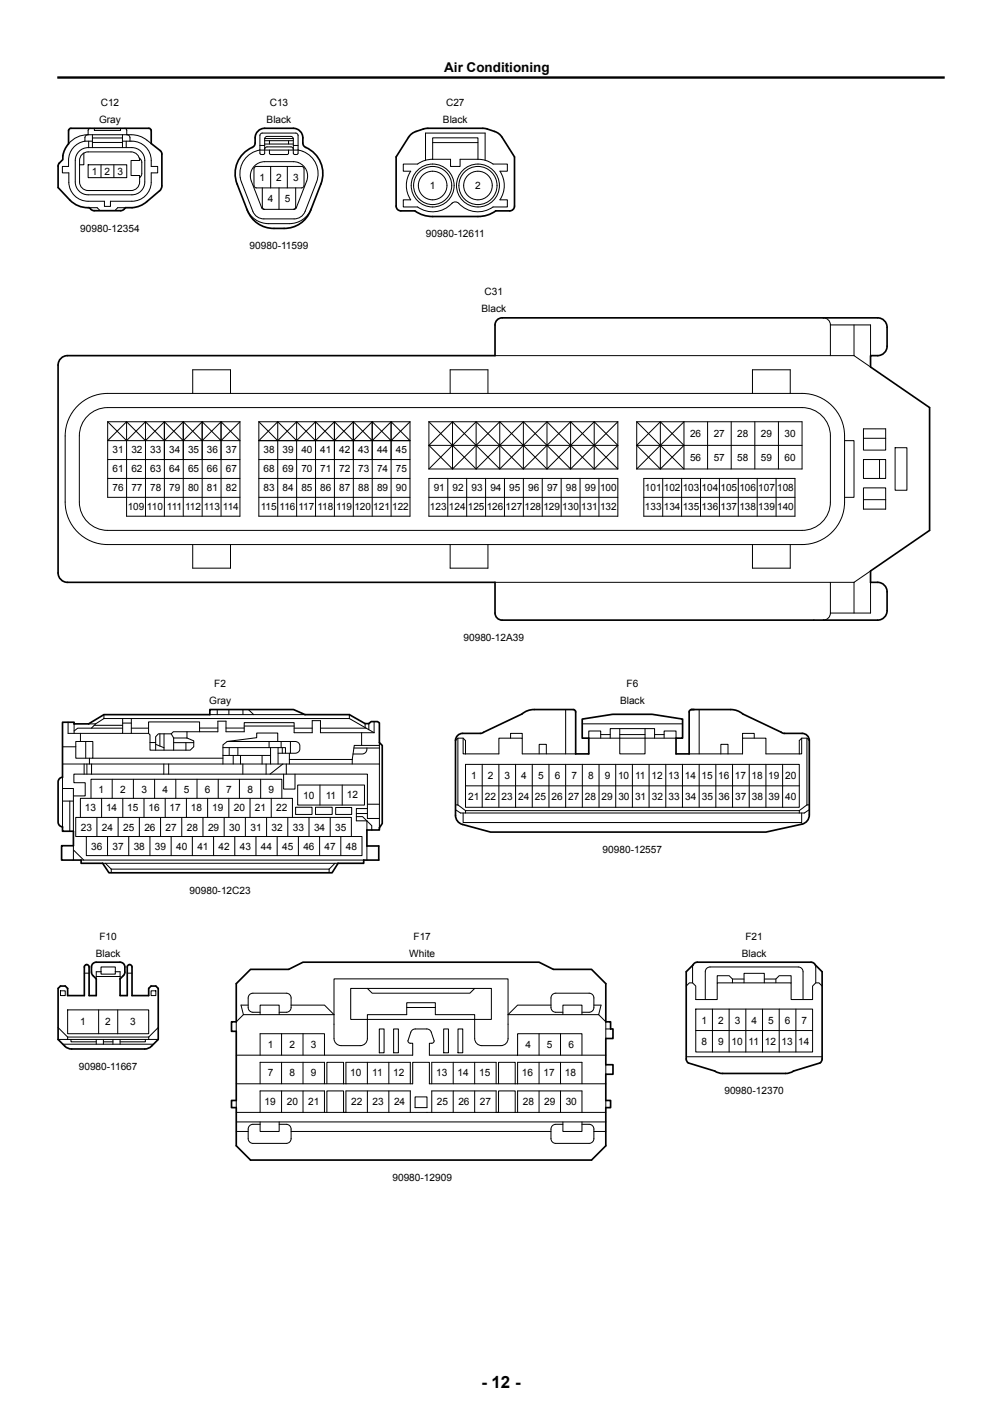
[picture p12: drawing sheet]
<svg xmlns="http://www.w3.org/2000/svg" width="210mm" height="297mm" viewBox="0 0 210 297" stroke-linecap="round" stroke-linejoin="round" font-family="sans-serif">
<g fill="none" stroke="#000" stroke-width=".21">
<path d="M16.4 31.9a2.69 2.69 0 0 1 2.1-1h9.1a2.7 2.7 0 0 1 2.7 2.7v4.5a2.7 2.7 0 0 1-2.7 2.7h-9.1a2.7 2.7 0 0 1-2.7-2.7v-4.5v-.6zM17.2 32.4l.8-.5 .5-.1h9a1.8 1.8 0 0 1 1.8 1.8h-1.8v3.2h1.8a2.61 2.61 0 0 1-.9 2.9l-.9 .2h-9a1.8 1.8 0 0 1-1.8-1.8v-4.5v-.4zM17.6 32.1v2.4h-.9M17.8 29.6v-.7a.63 .63 0 0 1 .6-.7l9.7 .1 1.7 .4 1.9 1.4M17.8 29.6a4.1 4.1 0 0 0-3.4 4v1.3h-1.3v1.3h1.3a5.4 5.4 0 0 0 1.2 4.8 4 4 0 0 0 2.9 1.2h3.4v1.1h1.2v-1.1h4.5a4 4 0 0 0 4.1-4v-2h1.3v-1.3h-1.3a4.5 4.5 0 0 0-2.5-5l-1.6-.3h-1.9M17.8 29.6h1.6M18.5 34.5h8.1v2.7h-8.1zM18.6 29.6v1.3M18.9 26.9l-.4 .2v1.1a5.2 5.2 0 0 0-4.1 1.9M19.4 29.9h6.3M19.4 28.2v2.7M19.4 28.9h6.3"/>
<path d="M19.8 26.9v.4h5.5v-.4M21.2 34.5v2.7M23.9 34.5v2.7M25.7 28.2v2.7M26.1 26.9l.4 .2 .1 1.1M26.5 29.6v1.3M26.6 28.2a.63 .63 0 0 1 .6 .7v.7M29.2 33.1l.4 .5 .1 .4v2.6l-.4 .6M51.5 33.1a5 5 0 0 1 3-1.6h8a5 5 0 0 1 3.8 6.7l-2.3 6.1a2.45 2.45 0 0 1-2.4 1.6h-6.3a2.45 2.45 0 0 1-2.3-1.6l-2.4-6.1a5 5 0 0 1 .9-5.1zM53.3 35.1l.4-.2 9.8 .1 .2 .4v3.7l-.5 .3-9.7-.1-.3-.4zM53.6 34.5l1.2-.5 .7-.1h6a3 3 0 0 1 2.8 4.1l-2.2 5.6-.5 .3-6.5-.1-.2-.2-2.2-5.6a3 3 0 0 1 .9-3.5zM54.5 30.5h1"/>
<path d="M54.5 28.1l.5-.2 7.2 .1 .3 .4-.1 3.8-.2 .2-.7-.2v-3.1l-.3-.4-5.2-.1-.5 .2v.3l-.1 3.1-.2 .2-.6-.1-.1-.2zM55 39.4v4v.2l.5 .3M55.5 31.3v-.3l.5-.2h5l.2 .1 .3 .4M55.5 30.2h6M55.5 29.5h6M55.5 29h6M56.5 31.5v.7l.3 .2h3.4l.2-.2 .1-.7M56.5 29.5v.7M56.7 34.9v4.5M58.5 39.4v4.5M60.2 34.9v4.5M60.5 29.5v.7"/>
<path d="M61.5 30.5h1M62 39.4v4l-.1 .2-.4 .3M89.2 33.6v-5.7h12.5v5.7M90.7 33.4v-4.5h9.5v4.5M90.7 33.4h3.7v1.5h2v-1.5h3.8M90.7 29.9h9.5M100.2 33.4l1.6 .2 1.5 .8h3v1.5h-1.5a5.4 5.4 0 0 1 0 6h1.5v1.5h-3a5.6 5.6 0 0 1-7.5-1 1 1 0 0 0-1.1 .2 5.5 5.5 0 0 1-7.2 .8h-3v-1.5h1.6a5.4 5.4 0 0 1 0-6h-1.6v-1.5h3l1.5-.8 1.7-.2M18.7 43.5h1.7l.6 .7M26.3 43.5h-1.6l-.7 .7M51.7 43.7a4.9 4.9 0 0 0 4.6 3.2h4.3a4.9 4.9 0 0 0 4.7-3.2M103.7 74.5h75.3M172.6 66.6a1.48 1.48 0 0 1 1.4 1.5"/>
<path d="M174 68.1v6.4M174 68.1h8.5v6.4M179 68.1v6.4M179 74.5l3.4 2.4M16.3 85.1a8.9 8.9 0 0 1 6.3-2.6h145.5a8.9 8.9 0 0 1 8.9 8.9v13.8a8.9 8.9 0 0 1-8.9 8.9h-145.5a8.9 8.9 0 0 1-8.9-8.9v-13.8a8.9 8.9 0 0 1 2.6-6.3zM18.4 87.2a5.9 5.9 0 0 1 4.2-1.8h145.5a5.9 5.9 0 0 1 5.9 6v13.8a5.9 5.9 0 0 1-5.9 6h-145.5a5.9 5.9 0 0 1-6-6v-13.8a5.9 5.9 0 0 1 1.8-4.2zM22.6 88.4v15.8h27.7M22.6 96.3h27.7M22.6 88.4h27.7M26.5 88.4v19.8h23.8v-19.8M26.5 88.4l-3.9 4h27.7l-4-4M30.5 88.4v19.8"/>
<path d="M30.5 88.4l3.9 4 4-4M30.5 88.4l-4 4-3.9-4M34.4 88.4v19.8M34.4 88.4l-3.9 4-4-4M38.4 88.4v19.8M40.4 82.5v-5h7.9v5M42.4 88.4v19.8M42.4 88.4l-4 4-4-4M46.3 88.4v19.8M46.3 88.4l-3.9 4-4-4M50.3 88.4l-4 4-3.9-4M54.2 88.4v19.8h31.7v-19.8"/>
<path d="M54.2 96.3h31.7M54.2 88.4h31.7M58.2 88.4l-4 4h31.7l-3.9-4M58.2 88.4v19.8M62.2 88.4v19.8M62.2 88.4l-4 4-4-4M66.1 88.4v19.8M66.1 88.4l-3.9 4-4-4M70.1 88.4v19.8M70.1 88.4l-4 4-3.9-4M74 88.4v19.8M74 88.4l-3.9 4-4-4"/>
<path d="M78 88.4v19.8M78 88.4l-4 4-3.9-4M82 88.4v19.8M82 88.4l-4 4-4-4M85.9 88.4l-3.9 4-4-4M89.9 88.4h39.6M89.9 98.3h39.6M89.9 93.3h39.6M89.9 88.4v9.9M89.9 88.4l9.9 9.9M89.9 93.3l4.9 5M94.3 82.5v-5h8v5"/>
<path d="M94.8 88.4v9.9M94.8 88.4l-4.9 4.9M94.8 88.4l9.9 9.9M99.8 88.4v9.9M99.8 88.4l-9.9 9.9M99.8 88.4l9.9 9.9M104.7 88.4v9.9M104.7 88.4l-9.9 9.9M104.7 88.4l9.9 9.9M109.7 88.4v9.9M109.7 88.4l-9.9 9.9M109.7 88.4l9.9 9.9"/>
<path d="M114.6 88.4v9.9M114.6 88.4l-9.9 9.9M114.6 88.4l9.9 9.9M119.6 88.4v9.9M119.6 88.4l-9.9 9.9M119.6 88.4l9.9 9.9M124.5 88.4v9.9M124.5 88.4l-9.9 9.9M124.5 88.4l5 4.9M129.5 88.4v9.9M129.5 88.4l-9.9 9.9M129.5 93.3l-5 5"/>
<path d="M133.4 88.4h34.7v9.9h-34.7M133.4 93.3h34.7M133.4 88.4l9.9 9.9v-9.9l-9.9 9.9M133.4 88.4v9.9M133.4 93.3l5 5M138.4 88.4v9.9M138.4 88.4l-5 4.9M138.4 88.4l4.9 4.9-4.9 5M148.3 88.4v9.9M153.2 88.4v9.9M157.7 82.5v-5h7.9v5M158.2 88.4v9.9"/>
<path d="M163.1 88.4v9.9M177 92.4h2v11.8h-2M181 96.3h4.6v4h-4.6zM181 91.9h4.6M181 89.9h4.6v4.4h-4.6zM184.3 96.3v4M187.6 93.8h2.5v9h-2.5zM22.6 100.3h27.7M40.4 114.1v5h7.9v-5M54.2 104.2h31.7M54.2 100.3h31.7M89.9 100.3h39.6v7.9h-39.6z"/>
<path d="M89.9 104.2h39.6M93.8 100.3v7.9M94.3 114.1v5h8v-5M97.8 100.3v7.9M101.8 100.3v7.9M105.7 100.3v7.9M109.7 100.3v7.9M113.6 100.3v7.9M117.6 100.3v7.9M121.6 100.3v7.9M125.5 100.3v7.9M134.9 100.3h31.7v7.9h-31.7z"/>
<path d="M134.9 104.2h31.7M138.9 100.3v7.9M142.9 100.3v7.9M146.8 100.3v7.9M150.8 100.3v7.9M154.7 100.3v7.9M157.7 114.1v5h7.9v-5M158.7 100.3v7.9M162.7 100.3v7.9M181 102.3h4.6v4.4h-4.6zM181 104.7h4.6M182.5 119.7l-3.5 2.4"/>
<path d="M103.7 122.1h75.3M174 128.5a1.48 1.48 0 0 1-1.4 1.5M174 122.1v6.4M179 122.1v6.4M182.5 122.1v6.4h-8.5M13.1 156.5h2.8M15.5 151.7v2M15.9 155.4h3.6v3.5h-3.6zM16.9 153.7v1.7M18 155.4v3.5M18.6 151.7h1.4M18.7 158.9v1.2"/>
<path d="M19.5 158.9h27.2M19.7 152h6M20 151.7l-.9 .9M21.8 150.6h51.4M21.8 149.8v.8M21.8 150.6l-1.8 1.1M25.7 152.6h-9.4l-.8 .6M25.7 150.6v3.1h-11.4v-2.3M25.7 153.7h5.4M25.7 151.6h1.8M27.5 150.6v3.1M27.5 152.6h3.6"/>
<path d="M31.1 153.7l.3 .3v3.2h8.5l.7-.7v-1.2l-1.4-.6M31.4 155.6h1.2M32.6 156l1.8 .7M33.5 153.8v2.6M34.4 153.8v3.4M35.9 153.8h-2.7l-.6 .6v2.8M35.9 153.8l.5 .9M36.4 154.7h2.8M36.4 154.7v2.5M36.4 155.7h4.2M39 155.7v1.5M39.2 153.4v1.3"/>
<path d="M41.8 153.4v-2.1h-10.7v2.4M41.8 152.6h3.9M44 149.8h19.9M45.5 148.7v1.1M46.7 156.7h13.1v1.2M46.7 158.3h10M47.4 152.6h3.8M47.6 155.4h14.2a1.25 1.25 0 0 1 1.1 1.2 1.25 1.25 0 0 1-1.1 1.3h-3.5M47.6 155.4l-.9 .7v4M47.6 155.4l6.2-.8v-1h4.4v1.8M48 148.7v1.1M48 156.7v1.6"/>
<path d="M48.9 158.3v1.8M49.9 156.7v1.6M50.4 158.3v1.8M50.9 148.7v1.1M51.2 152.2h10.4M52 148.7l1.2 1.1M54.9 158.3v1.8M56.4 155.4v1.3M56.7 156.7v3.4M58.3 156.7v3.4M58.9 155.4v1.3M59.2 156.7v1.2"/>
<path d="M60.6 157.9v2.2M60.6 159.2h13.2M60.9 155.4v2.5M61.6 152.6h3.8M67.2 152.6h9.5M73.2 149.8v.8M73.2 150.6l5.2 3M73.8 159.2v.9M74.2 156.8h5.3M75.8 153.6v2.6M76.5 151.7v.8M76.9 156.8a1.05 1.05 0 0 1-1 1.2h-1.9"/>
<path d="M77.3 151.7v1.2M78.4 153.6h-11.2v-2.6h-1.8v2.6h-3.8v-2.1h-10.4v1.9h-3.8v-2.2h-1.7v2.2h-9.4l-.4 .4M78.4 151.2v2.4M79.5 156.2h-5.2l-.5 3M79.5 155.6v17.9M95.5 155.2l.5-.5h1.1l.5 .5v2.8M96 154.7v14M97.1 154.7v3.3h.5M97.6 158h7v-3.3h4.9v3.3h11.1M107 154.7v-1h2.5v1M113 158v-2h1.5v2M118.5 148.7v9.3"/>
<path d="M122 151.7h21.1M125.9 154.7v-1.5h-2.5v1.5h18.3v-1.5h-2.5v1.5M125.9 154h2M127.9 154.7v-2h9.3v2M129.9 152.7v5.3h5.3v-5.3M129.9 154h5.3M137.2 154h2M144.4 158h11.2v-3.3h4.9v3.3h7M146.5 148.7v9.3M151.1 158v-2h1.5v2M155.6 154.7v-1h2.5v1M168 154.7v3.3h-.5"/>
<path d="M169.1 154.7v14M169.6 155.2l-.5-.5h-1.1l-.5 .5v2.8M13.1 165.3h2.3v8.9M13.1 162.9v10.4M13.1 167.9h2.3M13.1 160.1h66.4M14.6 167.9v6.3M15.4 166.8h2.5v-2.7h-2.4v-1.8h61.5v9.3h2.5M15.4 177.3v3M15.4 178.1l2.1 2.2M17.6 160.1v2.2M18.1 175.3v4h57.8v-4h-60v-4h57.7v4"/>
<path d="M18.2 160.1v2.2M19.1 167.3v-4h40v4M19.2 160.1v2.2M20.3 171.3v4M21.3 167.3v4M22.5 175.3v4M23.5 163.3v4M24.8 171.3v4M25.7 167.3v4M27 175.3v4M28 163.3v4M29.2 171.3v4"/>
<path d="M30.2 167.3v4M31.4 175.3v4M32.4 163.3v4M33.6 171.3v4M34.3 160.1v2.2M34.6 167.3v4M35.4 160.1v2.2M35.9 175.3v4M36.8 163.3v4M38.1 171.3v4M39.1 167.3v4M40.3 175.3v4"/>
<path d="M41.3 163.3v4M42.5 171.3v4M43.5 167.3v4M44.8 175.3v4M45.7 163.3v4M47 171.3v4M48 167.3v4M49.2 175.3v4M50.2 163.3v4M50.9 160.1v2.2M51.4 171.3v4M52.4 167.3v4"/>
<path d="M53.6 175.3v4M54.6 163.3v4M55.8 160.1v2.2M55.9 171.3v4M56.8 167.3v4M58.1 175.3v4M59.3 160.1l-2.7 2.2M59.4 162.3v3.1h2.4v-3.1M60 160.1v2.2M60.3 171.3v4M61.3 171.3v-4h-44.5v4M62 169.2h3.4v1.5h-3.4z"/>
<path d="M62.4 164.5h14v4.2h-14zM62.5 175.3v4M64.8 171.3v4M66.1 169.2h3.5v1.5h-3.5zM67 175.3v4M67.1 164.5v4.2M69.2 171.3v4M70.4 169.3h3.3v1.4h-3.3zM71.4 175.3v4M71.7 164.5v4.2M74.7 171.2h1.3l1.9 1.9v.9M74.7 170.5h2.3"/>
<path d="M76.9 177.3v3M77 169.5h-2.3v2.5h2.2v2M77 168.6h2.5M95.5 169.7l1 .7h72.1l1-.7M95.5 168.7h.5M96 168.7l1.6 1.2M97.1 170.4v2h70.9v-2M97.6 160.2h69.9v9h-69.9zM97.6 164.7h69.9M97.6 169.9v.5M97.6 169.9h69.9M101.1 160.2v9"/>
<path d="M104.6 160.2v9M108.1 160.2v9M111.6 160.2v9M115.1 160.2v9M118.5 160.2v9M122 160.2v9M125.5 160.2v9M129 160.2v9M132.5 160.2v9M136 160.2v9M139.5 160.2v9M143 160.2v9"/>
<path d="M146.5 160.2v9M150 160.2v9M153.5 160.2v9M157 160.2v9M160.5 160.2v9M164 160.2v9M167.5 169.9v.5M169.1 168.7h.5M169.1 168.7l-1.6 1.2M17 180.3h59.2M21.5 180.9h49.3M22.1 180.9l1.2 1.3"/>
<path d="M23.3 182.2h45.7M23.3 182.2v.7M69 182.2v.7M70.2 180.9l-1.2 1.3M12.2 217.9h21M12.2 215.4l2 2M12.7 207.7h1v1h-1zM13.2 218.9h19M14.2 211.7h17v5h-17zM14.2 217.4h17M14.2 217.4v.5M14.9 217.9v.5h5.3"/>
<path d="M17.7 204h1M20.2 217.9v1M20.2 204.7h5M20.7 211.7v5M21.2 203.7v.5h3v-.5M21.2 203.7v-1h3v1M21.2 203.7h-1v1.5M21.7 217.9v1M21.7 218.4h2M23.7 217.9v1M24.2 203.7h1v1.5M24.7 211.7v5"/>
<path d="M25.2 217.9v1M26.7 204h1M30.5 217.9v.5h-5.3M31.2 217.4v.5M31.7 207.7h1v1h-1zM33.2 215.4l-2 2M51 212.7l-1.5 1.5v2M52 210.7h-1.5l.5 2M54.5 212.2h-1.5a1 1 0 0 1-1-1v-2a1 1 0 0 1 1-1h7a1 1 0 0 1 1 1v2a1 1 0 0 1-1 1h-1.5M54.5 212.7v-2h4v2M59 216.7v4.5M61 210.7h7l2 2h-19"/>
<path d="M63.5 216.7v4.5M77 213.7v4a1.5 1.5 0 0 1-1.5 1.5h-4a1.5 1.5 0 0 1-1.5-1.5v-12.5h36.5v12.5a1.5 1.5 0 0 1-1.5 1.5h-4a1.5 1.5 0 0 1-1.5-1.5v-4M77 207.2l1 1h20.5l1-1M77 213.7h-3.5v-6.5h29.5v6.5h-3.5M77 213.7v-1h8.2v-1.5h6v1.5h8.3v1M77 213.7h22.5M79.5 215.7h1v5h-1zM82.5 215.7h1v5h-1zM85.2 211.2v-1h6v1M93 215.7h1v5h-1zM96 215.7h1v5h-1zM113 216.7v4.5"/>
<path d="M115.5 210.7h-7l-2 2h19M117.5 216.7v4.5M118 212.2h-1.5a1 1 0 0 1-1-1v-2a1 1 0 0 1 1-1h7a1 1 0 0 1 1 1v2a1 1 0 0 1-1 1h-1.5M118 212.7v-2h4v2M124.5 210.7h1.5l-.5 2M125.5 212.7l1.5 1.5v3.5M127 215.7h1M143.8 206.7l.7-.7h.7l.6 .7v2.8h4.5v-3.5h15.5v3.5h4.5v-2.8l.7-.7h.6l.7 .7M145.2 202.2v3.8M145.8 211.5h24.5v9h-24.5zM145.8 216h24.5M147.8 209.5v-5.8a1 1 0 0 1 1-1h18.5a1 1 0 0 1 1 1v5.8"/>
<path d="M149.3 211.5v9M152.8 211.5v9M153.5 206v-.8l-.7-.7h-2.5v1.5M153.5 205.2h2.4M155.9 206v-2h4.3v2M156.3 211.5v9M159.8 211.5v9M160.2 205.2h2.4M162.6 206v-.8l.7-.7h2.5v1.5M163.3 211.5v9M166.8 211.5v9M170.9 202.2l.1 3.8"/>
<path d="M49.5 227.2h37v-4.5h3.5v4.5h37M49.5 233.2h77.5M49.5 221.2h18.5M49.5 235.2h77.5M49.5 237.2h2.5M49.5 230.7v1.5M54.5 235.7h-1.5a1 1 0 0 0-1 1v2a1 1 0 0 0 1 1h7a1 1 0 0 0 1-1v-2a1 1 0 0 0-1-1h-1.5M54.5 221.2v-4.5h13.5v4.5h18.5v-2.5l-.8-.1-.2-.4 .6-1.8a.98 .98 0 0 1 .9-.7h2.4a.98 .98 0 0 1 1 .6l.6 1.9-.3 .4-.7 .1v2.5h37M54.5 235.2v2h4v-2M54.5 227.2v-4.5h13.5v4.5M54.5 233.2v-4.5h13.5v4.5M59 222.7v4.5"/>
<path d="M59 228.7v4.5M61 237.2h54.5M63.5 222.7v4.5M63.5 228.7v4.5M68.5 227.2v-4.5h3.5v4.5M68.5 233.2v-4.5h3.5v4.5M72.5 227.2v-4.5h13.5v4.5M72.5 233.2v-4.5h13.5v4.5M77 222.7v4.5M77 228.7v4.5M81.5 222.7v4.5M81.5 228.7v4.5"/>
<path d="M87 229.9h2.5v2.3h-2.5zM90.5 227.2v-4.5h13.5v4.5M90.5 233.2v-4.5h13.5v4.5M95 222.7v4.5M95 228.7v4.5M99.5 222.7v4.5M99.5 228.7v4.5M104.5 227.2v-4.5h3.5v4.5M104.5 233.2v-4.5h3.5v4.5M108.4 221.2l.1-4.5h13.5v4.5M108.5 227.2v-4.5h13.5v4.5M108.5 233.2v-4.5h13.5v4.5"/>
<path d="M113 222.7v4.5M113 228.7v4.5M117.5 222.7v4.5M117.5 228.7v4.5M118 235.7h-1.5a1 1 0 0 0-1 1v2a1 1 0 0 0 1 1h7a1 1 0 0 0 1-1v-2a1 1 0 0 0-1-1h-1.5M118 235.2v2h4v-2M124.5 237.2h2.5M127 223.2v2M127 230.7v1.5M143.8 221.5h28.5"/>
<circle cx="90.7" cy="38.9" r="4.5"/>
<circle cx="90.7" cy="38.9" r="4"/>
<circle cx="90.7" cy="38.9" r="3"/>
<circle cx="100.2" cy="38.9" r="4"/>
<circle cx="100.2" cy="38.9" r="4.5"/>
<circle cx="100.2" cy="38.9" r="3"/>
</g>
<path d="M54.1 27.5l.8-.5 .6-.1h6a2 2 0 0 1 2 2v1.1a.98 .98 0 0 0 .6 .9 6 6 0 0 1 3.2 7.7l-2.2 5.5a5.9 5.9 0 0 1-5.6 3.8 8.6 8.6 0 0 1-5.2-.8 5.9 5.9 0 0 1-2.5-3l-2.1-5.5a6.1 6.1 0 0 1 3.4-7.9l.4-.7a2.76 2.76 0 0 1 .6-2.5zM86.1 28.2a5.5 5.5 0 0 1 2.6-1.2l1-.1h11.5l.9 .1a4.9 4.9 0 0 1 2.9 1.5l2.8 4.4v10.3a1 1 0 0 1-1 1h-2.9l-1.5 .8-2.2 .4h-10.1l-1.6-.4-1.6-.8h-2.9a1 1 0 0 1-1-1v-10.3zM26.3 43.5l-.5 .5-.5 .2h-5.5l-.5-.2a1.16 1.16 0 0 0-1.5-.5l-1.7-.5-1-.6-2.9-3.1v-4.7l1-1.2v-.8l.2-.9 1-1.6v-2.7v-.3l.5-.2h16.3l.4 .2 .1 3 1.9 1.5 .3 .4v7.3l-.4 .7-3.2 2.6-1 .6a6.3 6.3 0 0 1-3 .3M12.8 75.1l.8-.5 .6-.1h89.5v-6.4a1.48 1.48 0 0 1 1.5-1.5h78.7a1.98 1.98 0 0 1 2 2v2a3.6 3.6 0 0 1-.6 3.4 3.1 3.1 0 0 1-2.8 .5l-.1 2.4 12.4 8.5v25.8l-12.3 8.5v2.4a2.87 2.87 0 0 1 3.1 .9l.3 1v2a3.6 3.6 0 0 1-.6 3.4l-.8 .5-.6 .1h-78.7a1.48 1.48 0 0 1-1.5-1.5v-6.4h-89.5a1.98 1.98 0 0 1-2-2v-43.6v-.5zM13.1 151.4h2.4v.3h3.1l3.2-1.9h22.2v-1.1h17.5l2.4 1.1h9.3l3.3 1.9h.8l.5-.5h1.3l.4 .3v4.1l.6 .6v16.4l-.6 .9v.5h-2.6v3.3h2.5v3h-3.2v.6h-5.4l-1.2 2h-46.8l-1.3-2h-4.5v-.6h-4.1v-3h2.5v-3.1h-2.3v-.9a1 1 0 0 1-.9-1v-8.4a1 1 0 0 1 .9-1zM96.1 154l.9-.3h3.9l8.5-4 .8-.6 .8-.3 1-.1h8.1l.5 .3v9h2.8v-3.3h-1.4v-4l6.4-1h8.3l6.4 1v4h-1.4v3.3h2.7v-8.8l.1-.2 .4-.3 9.2 .1 10 4.9h4a1.5 1.5 0 0 1 1.5 1.5v15.6a1.98 1.98 0 0 1-1.6 1.9l-7.5 1.7h-57.7l-5.9-1.6a1.97 1.97 0 0 1-1.4-1.9v-15.7v-.5zM27.2 202.2h.2l.3 .5v6h3.5v-1.5l.5-.5h1l.5 .5v10.7l-1.4 1.4a1.93 1.93 0 0 1-1.5 .6h-15.3a1.93 1.93 0 0 1-1.4-.6l-1.4-1.4v-10.7l.5-.5h1l.5 .5v1.5h3.5v-6a.5 .5 0 0 1 .5-.5 .5 .5 0 0 1 .5 .5v6h1.5v-3.5a2.23 2.23 0 0 1-.7-3.2l.7-.3h5a1 1 0 0 1 1 1 2.15 2.15 0 0 1-1 2.5v3.5h1.5v-6l.2-.5h.3M52.5 203.2h8l3-1.5h49.5l3 1.5h8l3 3v8h1v1.5h.5v2h-1.5v5.5h1.5v2h-1.5v5.5h1v1.5h-1v8l-3 2.9h-71.5l-3-2.9v-8h-1v-1.5h1v-14.5h-1v-2h1v-8zM145.4 202l.7-.3h23.9a.98 .98 0 0 1 .9 .5l1.4 1.5v18.3l-.3 .6-7 2.4h-13.5l-1.1-.2-.6-.3-5.5-1.7-.5-.6v-18.5z" fill="none" stroke="#000" stroke-width=".35"/>
<path d="M12 16.3h186" fill="none" stroke="#000" stroke-width=".5"/>
<text font-size="3.5" x="100.9" y="290.9">- 12 -</text>
<text font-size="2.8" x="93.1" y="15.1">Air Conditioning</text>
<g font-size="2.1">
<text x="21.1" y="22.2">C12</text>
<text x="56.5" y="22.2">C13</text>
<text x="93.5" y="22.2">C27</text>
<text x="20.8" y="25.7">Gray</text>
<text x="55.9" y="25.7">Black</text>
<text x="92.8" y="25.7">Black</text>
<text x="19.2" y="36.7">1</text>
<text x="21.9" y="36.7">2</text>
<text x="24.6" y="36.7">3</text>
<text x="54.4" y="37.9">1</text>
<text x="57.9" y="37.9">2</text>
<text x="61.4" y="37.9">3</text>
<text x="90.1" y="39.6">1</text>
<text x="99.6" y="39.6">2</text>
<text x="56.2" y="42.4">4</text>
<text x="59.7" y="42.4">5</text>
<text x="16.8" y="48.5">90980-12354</text>
<text x="52.3" y="52.3">90980-11599</text>
<text x="89.3" y="49.8">90980-12611</text>
<text x="100.9" y="65.5">Black</text>
<text x="101.6" y="61.9">C31</text>
<text x="23.6" y="95">31</text>
<text x="27.5" y="95">32</text>
<text x="31.5" y="95">33</text>
<text x="35.5" y="95">34</text>
<text x="39.4" y="95">35</text>
<text x="43.4" y="95">36</text>
<text x="47.3" y="95">37</text>
<text x="55.3" y="95">38</text>
<text x="59.2" y="95">39</text>
<text x="63.2" y="95">40</text>
<text x="67.1" y="95">41</text>
<text x="71.1" y="95">42</text>
<text x="75.1" y="95">43</text>
<text x="79" y="95">44</text>
<text x="83" y="95">45</text>
<text x="144.6" y="91.7">26</text>
<text x="149.6" y="91.7">27</text>
<text x="154.5" y="91.7">28</text>
<text x="159.5" y="91.7">29</text>
<text x="164.4" y="91.7">30</text>
<text x="23.6" y="99">61</text>
<text x="27.5" y="99">62</text>
<text x="31.5" y="99">63</text>
<text x="35.5" y="99">64</text>
<text x="39.4" y="99">65</text>
<text x="43.4" y="99">66</text>
<text x="47.3" y="99">67</text>
<text x="55.3" y="99">68</text>
<text x="59.2" y="99">69</text>
<text x="63.2" y="99">70</text>
<text x="67.1" y="99">71</text>
<text x="71.1" y="99">72</text>
<text x="75.1" y="99">73</text>
<text x="79" y="99">74</text>
<text x="83" y="99">75</text>
<text x="144.6" y="96.6">56</text>
<text x="149.6" y="96.6">57</text>
<text x="154.5" y="96.6">58</text>
<text x="159.5" y="96.6">59</text>
<text x="164.4" y="96.6">60</text>
<text x="23.6" y="103">76</text>
<text x="26.8" y="106.9">109</text>
<text x="27.5" y="103">77</text>
<text x="30.8" y="106.9">110</text>
<text x="31.5" y="103">78</text>
<text x="35" y="106.9">111</text>
<text x="35.5" y="103">79</text>
<text x="38.8" y="106.9">112</text>
<text x="39.4" y="103">80</text>
<text x="42.8" y="106.9">113</text>
<text x="43.4" y="103">81</text>
<text x="46.7" y="106.9">114</text>
<text x="47.3" y="103">82</text>
<text x="54.6" y="106.9">115</text>
<text x="55.3" y="103">83</text>
<text x="58.6" y="106.9">116</text>
<text x="59.2" y="103">84</text>
<text x="62.6" y="106.9">117</text>
<text x="63.2" y="103">85</text>
<text x="66.5" y="106.9">118</text>
<text x="67.1" y="103">86</text>
<text x="70.5" y="106.9">119</text>
<text x="71.1" y="103">87</text>
<text x="74.3" y="106.9">120</text>
<text x="75.1" y="103">88</text>
<text x="78.2" y="106.9">121</text>
<text x="79" y="103">89</text>
<text x="82.2" y="106.9">122</text>
<text x="83" y="103">90</text>
<text x="90.1" y="106.9">123</text>
<text x="90.9" y="103">91</text>
<text x="94.1" y="106.9">124</text>
<text x="94.9" y="103">92</text>
<text x="98" y="106.9">125</text>
<text x="98.8" y="103">93</text>
<text x="102" y="106.9">126</text>
<text x="102.8" y="103">94</text>
<text x="106" y="106.9">127</text>
<text x="106.7" y="103">95</text>
<text x="109.9" y="106.9">128</text>
<text x="110.7" y="103">96</text>
<text x="113.9" y="106.9">129</text>
<text x="114.7" y="103">97</text>
<text x="117.8" y="106.9">130</text>
<text x="118.6" y="103">98</text>
<text x="121.8" y="106.9">131</text>
<text x="122.6" y="103">99</text>
<text x="125.8" y="103">100</text>
<text x="125.8" y="106.9">132</text>
<text x="135.2" y="106.9">133</text>
<text x="135.2" y="103">101</text>
<text x="139.1" y="103">102</text>
<text x="139.1" y="106.9">134</text>
<text x="143.1" y="103">103</text>
<text x="143.1" y="106.9">135</text>
<text x="147" y="103">104</text>
<text x="147" y="106.9">136</text>
<text x="151" y="103">105</text>
<text x="151" y="106.9">137</text>
<text x="155" y="103">106</text>
<text x="155" y="106.9">138</text>
<text x="158.9" y="103">107</text>
<text x="158.9" y="106.9">139</text>
<text x="162.9" y="103">108</text>
<text x="162.9" y="106.9">140</text>
<text x="97.1" y="134.4">90980-12A39</text>
<text x="43.8" y="147.6">Gray</text>
<text x="44.9" y="144">F2</text>
<text x="130" y="147.6">Black</text>
<text x="131.3" y="144">F6</text>
<text x="20.6" y="166.1">1</text>
<text x="25.2" y="166.1">2</text>
<text x="29.6" y="166.1">3</text>
<text x="34.1" y="166.1">4</text>
<text x="38.5" y="166.1">5</text>
<text x="43" y="166.1">6</text>
<text x="47.4" y="166.1">7</text>
<text x="51.8" y="166.1">8</text>
<text x="56.3" y="166.1">9</text>
<text x="63.5" y="167.5">10</text>
<text x="68.3" y="167.5">11</text>
<text x="72.7" y="167.4">12</text>
<text x="98.1" y="167.7">21</text>
<text x="98.8" y="163.2">1</text>
<text x="101.6" y="167.7">22</text>
<text x="102.3" y="163.2">2</text>
<text x="105.1" y="167.7">23</text>
<text x="105.8" y="163.2">3</text>
<text x="108.6" y="167.7">24</text>
<text x="109.3" y="163.2">4</text>
<text x="112.1" y="167.7">25</text>
<text x="112.8" y="163.2">5</text>
<text x="115.6" y="167.7">26</text>
<text x="116.3" y="163.2">6</text>
<text x="119.1" y="167.7">27</text>
<text x="119.8" y="163.2">7</text>
<text x="122.6" y="167.7">28</text>
<text x="123.2" y="163.2">8</text>
<text x="126.1" y="167.7">29</text>
<text x="126.7" y="163.2">9</text>
<text x="129.5" y="163.2">10</text>
<text x="129.6" y="167.7">30</text>
<text x="133.1" y="167.7">31</text>
<text x="133.1" y="163.2">11</text>
<text x="136.5" y="163.2">12</text>
<text x="136.6" y="167.7">32</text>
<text x="140" y="163.2">13</text>
<text x="140.1" y="167.7">33</text>
<text x="143.5" y="163.2">14</text>
<text x="143.6" y="167.7">34</text>
<text x="147" y="163.2">15</text>
<text x="147.1" y="167.7">35</text>
<text x="150.5" y="163.2">16</text>
<text x="150.6" y="167.7">36</text>
<text x="154" y="163.2">17</text>
<text x="154.1" y="167.7">37</text>
<text x="157.5" y="163.2">18</text>
<text x="157.6" y="167.7">38</text>
<text x="161" y="163.2">19</text>
<text x="161.1" y="167.7">39</text>
<text x="164.6" y="163.2">20</text>
<text x="164.6" y="167.7">40</text>
<text x="17.8" y="170">13</text>
<text x="22.2" y="170">14</text>
<text x="26.7" y="170">15</text>
<text x="31.1" y="170">16</text>
<text x="35.6" y="170">17</text>
<text x="40" y="170">18</text>
<text x="44.4" y="170">19</text>
<text x="49" y="170">20</text>
<text x="53.4" y="170">21</text>
<text x="57.9" y="170">22</text>
<text x="16.9" y="174.1">23</text>
<text x="19.1" y="178.1">36</text>
<text x="21.4" y="174.1">24</text>
<text x="23.6" y="178.1">37</text>
<text x="25.8" y="174.1">25</text>
<text x="28" y="178.1">38</text>
<text x="30.3" y="174.1">26</text>
<text x="32.5" y="178.1">39</text>
<text x="34.7" y="174.1">27</text>
<text x="36.9" y="178.1">40</text>
<text x="39.1" y="174.1">28</text>
<text x="41.4" y="178.1">41</text>
<text x="43.6" y="174.1">29</text>
<text x="45.8" y="178.1">42</text>
<text x="48" y="174.1">30</text>
<text x="50.2" y="178.1">43</text>
<text x="52.5" y="174.1">31</text>
<text x="54.7" y="178.1">44</text>
<text x="56.9" y="174.1">32</text>
<text x="59.1" y="178.1">45</text>
<text x="61.4" y="174.1">33</text>
<text x="63.6" y="178.1">46</text>
<text x="65.8" y="174.1">34</text>
<text x="68" y="178.1">47</text>
<text x="70.3" y="174.1">35</text>
<text x="72.5" y="178.1">48</text>
<text x="126.3" y="178.8">90980-12557</text>
<text x="39.7" y="187.3">90980-12C23</text>
<text x="20.8" y="197">F10</text>
<text x="86.7" y="197">F17</text>
<text x="156.2" y="197">F21</text>
<text x="20.1" y="200.5">Black</text>
<text x="85.8" y="200.5">White</text>
<text x="155.5" y="200.5">Black</text>
<text x="16.8" y="214.9">1</text>
<text x="22" y="214.9">2</text>
<text x="27.3" y="214.9">3</text>
<text x="147" y="214.6">1</text>
<text x="150.5" y="214.6">2</text>
<text x="154" y="214.6">3</text>
<text x="157.5" y="214.6">4</text>
<text x="161" y="214.6">5</text>
<text x="164.5" y="214.6">6</text>
<text x="168" y="214.6">7</text>
<text x="56.2" y="219.6">1</text>
<text x="60.7" y="219.6">2</text>
<text x="65.2" y="219.6">3</text>
<text x="110.1" y="219.6">4</text>
<text x="114.6" y="219.6">5</text>
<text x="119.1" y="219.6">6</text>
<text x="147" y="219.1">8</text>
<text x="150.5" y="219.1">9</text>
<text x="153.3" y="219.1">10</text>
<text x="156.9" y="219.1">11</text>
<text x="160.3" y="219.1">12</text>
<text x="163.8" y="219.1">13</text>
<text x="167.3" y="219.1">14</text>
<text x="16.5" y="224.2">90980-11667</text>
<text x="56.2" y="225.6">7</text>
<text x="60.7" y="225.6">8</text>
<text x="65.2" y="225.6">9</text>
<text x="73.4" y="225.6">10</text>
<text x="78" y="225.6">11</text>
<text x="82.4" y="225.6">12</text>
<text x="91.4" y="225.6">13</text>
<text x="95.9" y="225.6">14</text>
<text x="100.4" y="225.6">15</text>
<text x="109.4" y="225.6">16</text>
<text x="113.9" y="225.6">17</text>
<text x="118.4" y="225.6">18</text>
<text x="55.4" y="231.6">19</text>
<text x="60.1" y="231.6">20</text>
<text x="64.6" y="231.6">21</text>
<text x="73.6" y="231.6">22</text>
<text x="78.1" y="231.6">23</text>
<text x="82.6" y="231.6">24</text>
<text x="91.6" y="231.6">25</text>
<text x="96.1" y="231.6">26</text>
<text x="100.6" y="231.6">27</text>
<text x="109.6" y="231.6">28</text>
<text x="114.1" y="231.6">29</text>
<text x="118.6" y="231.6">30</text>
<text x="151.8" y="229.4">90980-12370</text>
<text x="82.3" y="247.5">90980-12909</text>
</g>
</svg>
